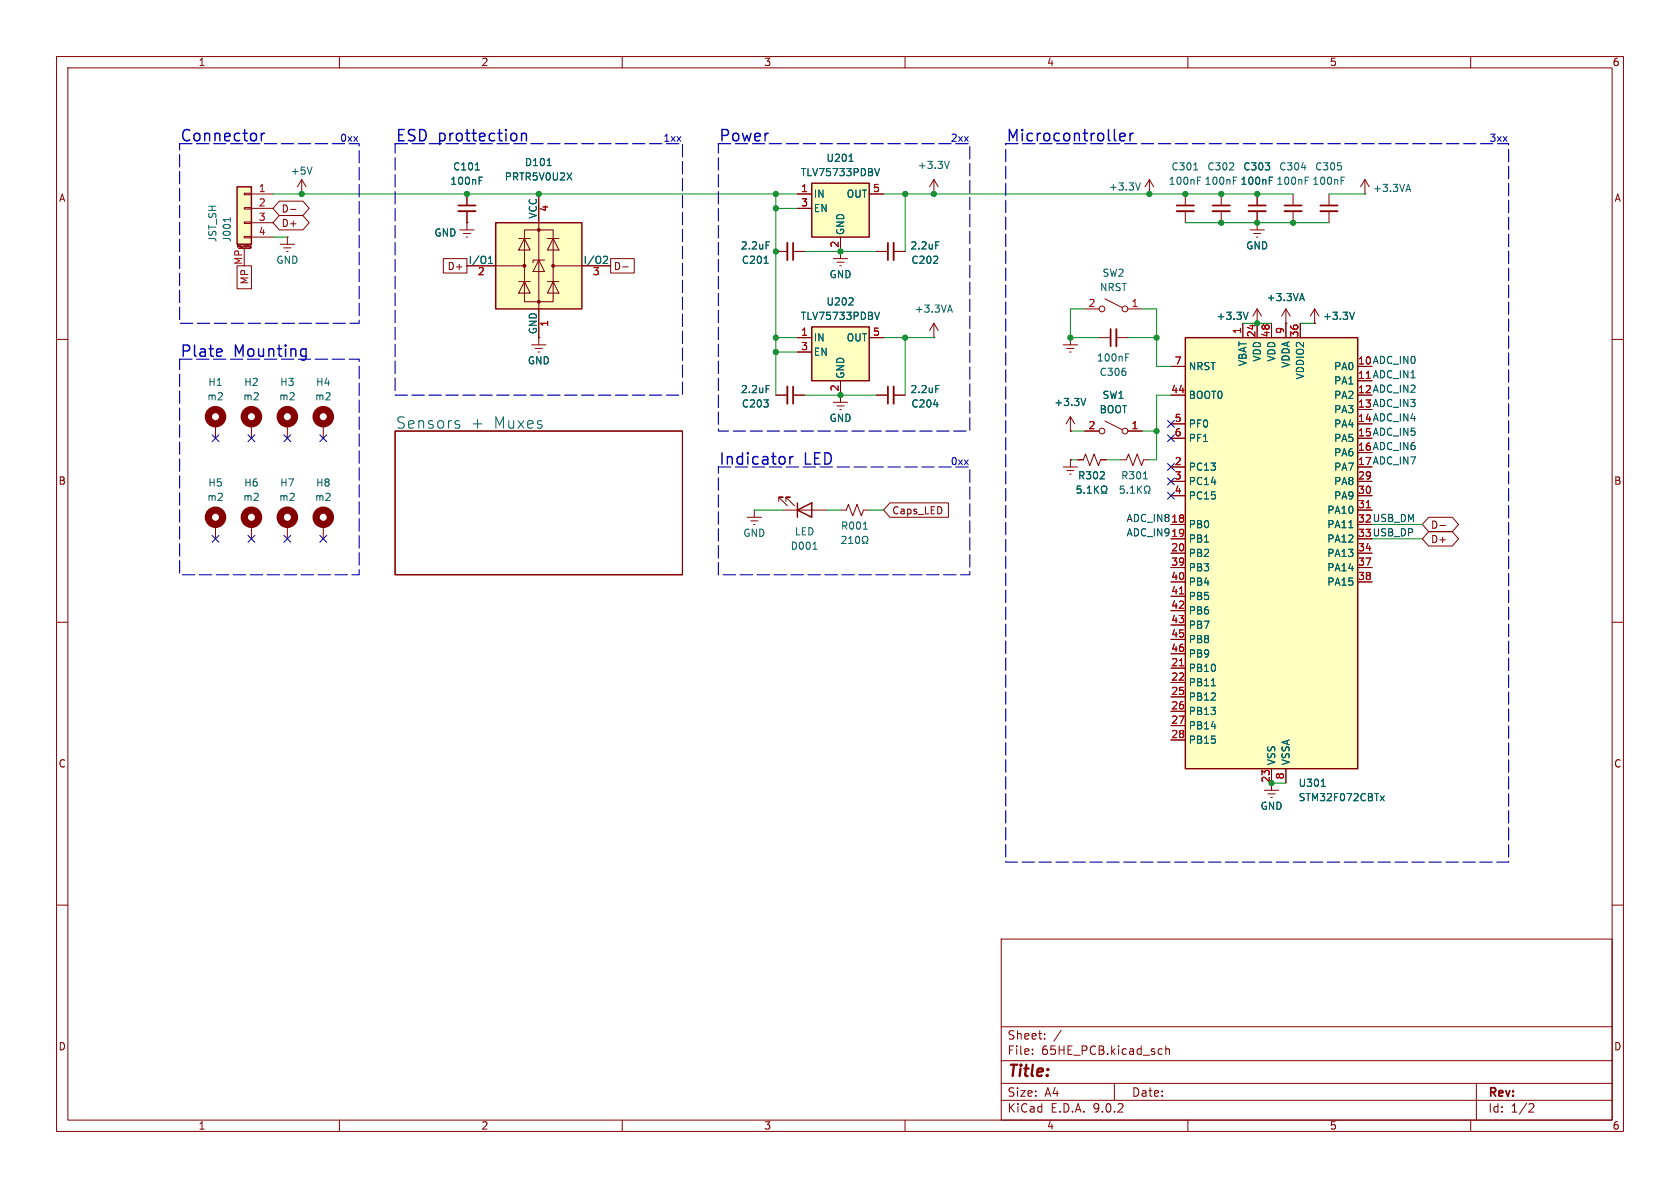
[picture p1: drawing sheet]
<svg xmlns="http://www.w3.org/2000/svg" width="297mm" height="210mm" viewBox="0 0 297 210" stroke-linecap="round" stroke-linejoin="round" font-family="sans-serif">
<g fill="none" stroke="#840000" stroke-width=".18">
<path d="M10 10h277v190h-277zM12 12h273v186h-273zM60 10v2M110 10v2M160 10v2M210 10v2M260 10v2M165.1 34.3h.1M165.1 31.8l-.8 1.2M165.1 31.8l.8 1.2M165.1 31.8v2.5M209.5 34.3v2"/>
<path d="M209.5 37.3v2.1M189.2 59.7h.1M189.2 59.7v1.3M191.8 54.6h2.5M194.3 59.7h2M195.3 52.8l3.1 1.6M197.4 59.7h2M199.4 54.6h2.5M10 60h2M57.1 74.9v2.6M188 61h2.5M188.6 61.6h1.3"/>
<path d="M189.1 62.2h.3M189.2 76.2h.1M189.2 73.7v2.5M189.2 73.7l-.7 1.2M189.2 73.7l.8 1.2M285 60h2M50.8 92.7v2.6M188 82.6h2.5M188.6 83.2h1.3M189.1 83.8h.3M189.2 81.3h.1M189.2 81.3v1.3"/>
<path d="M10 110h2M285 110h2M10 160h2M177 166h108v32h-108zM285 160h2M60 198v2M110 198v2M160 198v2M177 194.5h108M177 191.5h108M177 187.5h108M177 181.5h108"/>
<path d="M182.5 186.3v.1M182.5 185.5v.1M184.7 183.6v.1M184.7 182.8v.1M187.6 182.1l-1.3 2M197 191.5v3M205 185.4l.5 .1M205.5 186.3l-.5 .1M206.1 185.5l.2-.1 .4 .1v.9M206.1 184.9v1.5M210 198v2M260 198v2"/>
<path d="M261 191.5v6.5M270.5 195.1l.5 .1 .2 .3-1 1.1h1"/>
<circle cx="194.8" cy="54.6" r=".51"/>
<circle cx="198.9" cy="54.6" r=".51"/>
</g>
<path d="M69.8 76.2h50.8v25.4h-50.8z" fill="none" stroke="#840000" stroke-width=".2"/>
<path d="M167.8 28.5l-.4 1.3M211 30h.8M211.7 31.9h.4M211.7 31.3h.6M80.7 75l.5 .1 .1 .3-.3 .3h-.4M80.7 74.4l.5 .1M192 70.4l-.5 1.3M199 63.2h.4M199 62.6h.6" fill="none" stroke="#006464" stroke-width=".18"/>
<path d="M208 36.3h3.1M196.3 58.2v3" fill="none" stroke="#840000" stroke-width=".3"/>
<path d="M208 37.3h3.1M197.4 58.2v3" fill="none" stroke="#840000" stroke-width=".33"/>
<g fill="none" stroke="#840000" stroke-width="1.3">
<circle cx="57.1" cy="73.7" r="1.27"/>
<circle cx="50.8" cy="91.4" r="1.27"/>
</g>
<path d="M143.5 32.4h10.2v9.5h-10.2z" fill="#ffffc2"/>
<path d="M143.5 32.4h10.2v9.5h-10.2z" fill="none" stroke="#840000" stroke-width=".25"/>
<g fill="none" stroke="#840000" stroke-width=".18">
<path d="M82.5 39.4h.1M82.5 34.3v2M82.5 37.3v3.3M141 34.3h2.5M141 36.8h2.5M153.7 34.3h2.5M81.3 40.6h2.5M81.9 41.3h1.3M82.4 41.9h.3M95.2 59.7v1.3M148.6 41.9v2.6M38.1 74.9v2.6"/>
<path d="M44.4 74.9v2.6M94 61h2.5M94.6 61.6h1.3M95.1 62.2h.3"/>
</g>
<path d="M84 30h.8M84.7 31.9h.4M84.7 31.3h.6M150.1 28.5h.7M154.6 29.8l.5 1.3 .4-1.3" fill="none" stroke="#006464" stroke-width=".18"/>
<g fill="none" stroke="#840000" stroke-width="1.3">
<circle cx="38.1" cy="73.7" r="1.27"/>
<circle cx="44.4" cy="73.7" r="1.27"/>
</g>
<path d="M81 36.3h3.1" fill="none" stroke="#840000" stroke-width=".3"/>
<path d="M81 37.3h3.1" fill="none" stroke="#840000" stroke-width=".33"/>
<path d="M87.6 39.4h15.3v15.2h-15.3z" fill="#ffffc2"/>
<path d="M87.6 39.4h15.3v15.2h-15.3z" fill="none" stroke="#840000" stroke-width=".25"/>
<g fill="none" stroke="#840000" stroke-width=".18">
<path d="M95.2 34.3v25.4M228.6 34.3v2M228.6 37.3v2.1M234.9 34.3v2M234.9 37.3v2.1M82.5 47h10.2M91.7 42.2h2M91.7 49.8h2M92.7 40.6h5.1v12.7h-5.1zM92.7 42.2l1 2h-2zM92.7 49.8l1 2h-2zM95.2 46l1.1 2h-2.1z"/>
<path d="M96.3 46h-2.1v.5M96.8 42.2h2M96.8 49.8h2M97.8 42.2l1 2h-2zM97.8 49.8l1 2h-2zM97.8 47h10.1M50.8 74.9v2.6M191.8 76.2h2.5M195.3 74.4l3.1 1.5M199.4 76.2h2.5M44.4 92.7v2.6M148.6 90.2h1l.4-1 .7 2 .8-2 .8 2 .4-1h1"/>
<circle cx="194.8" cy="76.2" r=".51"/>
<circle cx="198.9" cy="76.2" r=".51"/>
</g>
<g fill="#840000" stroke="#840000" stroke-width=".18">
<circle cx="92.7" cy="47" r=".25"/>
<circle cx="95.2" cy="40.6" r=".25"/>
<circle cx="95.2" cy="53.3" r=".25"/>
<circle cx="97.8" cy="47" r=".25"/>
</g>
<g fill="none" stroke="#006464" stroke-width=".18">
<path d="M96.7 29.3h.8M230.1 29.6h.8M230.7 31.9h.5M230.7 31.3h.7M237.1 31.9h.4M237.1 31.3h.6M86.4 46.6h.7M86.4 45.7l.3-.4v1.3M106.9 45.3l.4 .1 .1 .3-.8 .9h.8M148.8 94.9l.5-.1 .3 .4-.8 .9h.8M150 96.1h.8M150 95.2l.4-.4v1.3"/>
<path d="M151.4 94.9l.2-.1a.68 .68 0 0 1 .4 .6 .68 .68 0 0 1-.4 .7l-.2-.1-.1-.4zM152.5 96.1h.3v-.3a.54 .54 0 0 1-.3-.7 .54 .54 0 0 1 .7-.2 .58 .58 0 0 1-.1 .9v.3h.3M152.6 93.5h.7"/>
</g>
<g fill="none" stroke="#840000" stroke-width="1.3">
<circle cx="50.8" cy="73.7" r="1.27"/>
<circle cx="44.4" cy="91.4" r="1.27"/>
</g>
<path d="M227.1 36.3h3M233.4 36.3h3.1" fill="none" stroke="#840000" stroke-width=".3"/>
<path d="M227.1 37.3h3M233.4 37.3h3.1" fill="none" stroke="#840000" stroke-width=".33"/>
<path d="M143.5 57.8h10.2v9.5h-10.2z" fill="#ffffc2"/>
<path d="M143.5 57.8h10.2v9.5h-10.2z" fill="none" stroke="#840000" stroke-width=".25"/>
<path d="M137.2 44.5h2M140.2 44.5h2M141 59.7h2.5M153.7 59.7h2.5M141 62.2h2.5M147.3 71.1h2.6M148 71.8h1.2M148.5 72.4h.2M148.6 67.3v3.8M190.5 81.3h1l.4-1 .8 2 .7-2 .8 2 .4-1h1" fill="none" stroke="#840000" stroke-width=".18"/>
<g fill="none" stroke="#006464" stroke-width=".18">
<path d="M135.1 46.6h.7M135.4 42.7h.7M150 53.9h.8M150.8 52.8v.4M154.6 55.2l.5 1.3 .4-1.3M191.1 85.9h-.6l-.1 .6 .2-.1 .4 .1 .1 .1v.5l-.2 .1-.5-.1M191.7 87.1v.1M192.2 87.2h.7M192.2 86.3l.4-.4v1.3M193.5 85.9v1.3M193.7 86.5l.5 .7M194.2 85.9l-.7 .7"/>
<path d="M194.7 87.2h.3v-.2a.54 .54 0 0 1-.3-.8 .54 .54 0 0 1 .8-.2 .58 .58 0 0 1-.1 1v.2h.3"/>
</g>
<path d="M140.2 42.9v3.1" fill="none" stroke="#840000" stroke-width=".3"/>
<path d="M139.2 42.9v3.1" fill="none" stroke="#840000" stroke-width=".33"/>
<path d="M209.5 59.7h30.5v76.2h-30.5z" fill="#ffffc2"/>
<path d="M209.5 59.7h30.5v76.2h-30.5zM141 90.2l2.5-1.3v2.5zM141 88.9v2.5" fill="none" stroke="#840000" stroke-width=".25"/>
<g fill="none" stroke="#840000" stroke-width=".18">
<path d="M53.3 34.3h.1M53.3 31.8l-.7 1.2M53.3 31.8l.8 1.2M53.3 31.8v2.5M203.2 34.3h.1M203.2 31.8l.8 1.2M203.2 31.8l-.8 1.2M203.2 31.8v2.5M215.9 34.3v2M215.9 37.3v2.1M222.2 39.4h.1M222.2 34.3v2"/>
<path d="M222.2 37.3v3.3M241.3 34.3h.1M241.3 31.8l-.8 1.2M241.3 31.8l.8 1.2M241.3 31.8v2.5M147.3 45.7h2.6M148 46.4h1.2M148.5 47h.2M148.6 44.5v1.2M154.9 44.5h2.1M158 44.5h2M165.1 59.7h.1"/>
<path d="M165.1 57.2l-.8 1.2M165.1 57.2l.8 1.2M165.1 57.2v2.5M219.7 57.2v2.5M221 40.6h2.5M221.6 41.3h1.3M222.1 41.9h.3M222.2 57.2h.1M222.2 54.6v5.1M222.2 54.6l.8 1.3M222.2 54.6l-.7 1.3M224.8 57.2v2.5"/>
<path d="M227.3 57.2h.1M227.3 54.6v5.1M227.3 54.6l-.7 1.3M227.3 54.6l.8 1.3M229.9 57.2v2.5M232.4 57.2h.1M232.4 54.6l-.8 1.3M232.4 54.6l.8 1.3M232.4 54.6v2.6M137.2 69.9h2M140.2 69.9h2M207 64.8h2.5"/>
<path d="M207 69.9h2.5M207 74.9h2.5M207 77.5h2.5M38.1 92.7v2.6M132.1 91.4h2.5M132.7 92.1h1.3M133.2 92.7h.3M133.3 90.2h.1M133.3 90.2v1.2M137.7 88.6v-.7h.7h-.7l1.5 1.5M138.4 90.2h7.6M138.9 88.6v-.7h.8h-.8l1.6 1.5"/>
<path d="M198.1 81.3h1l.4-1 .8 2 .7-2 .8 2 .4-1h1M207 82.6h2.5M207 85.1h2.5M207 87.6h2.5M207 92.7h2.5M207 95.3h2.5M207 97.8h2.5M240 85.1h2.6M240 87.6h2.6M240 97.8h2.6M240 90.2h2.6M207 100.3h2.5"/>
<path d="M207 102.9h2.5M207 105.4h2.5M207 108h2.5M207 110.5h2.5M207 113h2.5M207 115.6h2.5M207 118.1h2.5M240 100.3h2.6M240 102.9h2.6M207 120.7h2.5M207 123.2h2.5M207 125.7h2.5"/>
<path d="M207 128.3h2.5M207 130.8h2.5M223.5 139.7h2.6M224.8 135.9v3.8M227.3 135.9v2.5M224.2 140.3h1.2M224.7 141h.2"/>
</g>
<path d="M241.5 89.8h.8M208.5 105h.7M208.5 117.7h.7" fill="none" stroke="#a90000" stroke-width=".18"/>
<g fill="none" stroke="#006464" stroke-width=".18">
<path d="M55.2 29.5l-.5 1.3M201.6 32.3l-.4 1.3M218 31.9h.5M218 31.3h.7M224.4 31.9h.4M224.4 31.3h.6M248.7 33.5h.6M249 32.6l.4 1.3M165.4 42.7h.6M167.6 54.8h.6M167.9 53.9l.5 1.3M220.7 55.2l-.5 1.3"/>
<path d="M229.9 52.8h.6M230.2 51.9l.4 1.3M239.4 55.2l-.4 1.3M135.4 68.1h.7M143.7 97.1h.7M198.7 85.9h-.6l-.1 .6 .2-.1 .4 .1 .2 .1-.1 .5-.2 .1-.5-.1M199.3 87.1v.1M199.8 87.2h.8M199.8 86.3l.4-.4v1.3M201.1 85.9v1.3M201.3 86.5l.5 .7M201.8 85.9l-.7 .7"/>
<path d="M202.1 84.7h.8M202.3 87.2h.3v-.2a.54 .54 0 0 1-.2-.8 .54 .54 0 0 1 .7-.2 .58 .58 0 0 1-.1 1v.2h.3M238.5 93.3h.7M214.1 121.2h.8M233.6 139h.7M244 140.7l.7 .8M244.7 140.7l-.7 .8"/>
</g>
<path d="M214.4 36.3h3M220.7 36.3h3.1M157 42.9v3.1M140.2 68.3v3.1" fill="none" stroke="#840000" stroke-width=".3"/>
<path d="M214.4 37.3h3M220.7 37.3h3.1M158 42.9v3.1M139.2 68.3v3.1" fill="none" stroke="#840000" stroke-width=".33"/>
<circle cx="38.1" cy="91.4" r="1.27" fill="none" stroke="#840000" stroke-width="1.3"/>
<path d="M41.9 33h2.5v10.2h-2.5z" fill="#ffffc2"/>
<path d="M41.9 33h2.5v10.2h-2.5z" fill="none" stroke="#840000" stroke-width=".25"/>
<g fill="none" stroke="#840000" stroke-width=".18">
<path d="M43.2 34.2h1.2v.2h-1.2zM43.2 36.7h1.2v.3h-1.2zM43.2 39.2h1.2v.3h-1.2zM44.4 34.3h3.9M44.4 36.8h3.9M44.4 39.4h3.9M49.4 38.1h4.1l1.2 1.3-1.2 1.2h-4.1l-1.1-1.2zM49.4 35.6h4.1l1.2 1.2-1.2 1.3h-4.1l-1.1-1.3zM51.4 37h.9M82.5 39.4h.1M82.5 34.3v2M82.5 37.3v2.1"/>
<path d="M95.2 34.3v5.1M141 34.3h2.5M141 36.8h2.5M153.7 34.3h2.5M222.2 39.4h.1M222.2 34.3v2M222.2 37.3v2.1M41.9 47h2.6v4h-2.6zM42 43.7v-.4l.1 .3 .1-.3v.4M42.2 43.9h2M43.2 41.8h1.2v.2h-1.2zM43.2 43.9v3.1"/>
<path d="M43.5 43.3v.4M43.7 43.4h.1M43.7 43.3v.1M44.2 43.7h.1M44.2 43.5v.2M44.3 43.5h.1v.3h-.2M44.3 43.5h-.1M44.4 43.7h-.1M44.4 41.9h3.9M49.5 43.2h2.6M50.2 43.8h1.2M50.7 44.5h.2"/>
<path d="M50.8 41.9h.1M50.8 41.9v1.3M78.4 45.7h4.1v2.6h-4.1zM82.5 47h5.1M95.2 54.6v5.1M102.9 47h5M107.9 45.7h4.2v2.6h-4.2zM110.1 47.2h1M137.2 44.5h2M140.2 44.5h2M141 59.7h2.5M148.6 41.9v2.6"/>
<path d="M153.7 59.7h2.5M154.9 44.5h2.1M158 44.5h2M219.7 57.2v2.5M222.2 57.2h.1M222.2 57.2v2.5M224.8 57.2v2.5M227.3 57.2h.1M227.3 57.2v2.5M229.9 57.2v2.5M232.4 57.2h.1M137.2 69.9h2"/>
<path d="M140.2 69.9h2M141 62.2h2.5M148.6 67.3v2.6M154.9 69.9h2.1M158 69.9h2M189.2 76.2h.1M191.8 76.2h2.5M199.4 76.2h2.5M207 69.9h2.5M207 64.8h2.5M207 74.9h2.5M207 77.5h2.5"/>
<path d="M57.1 92.7v2.6M157.3 88.9h10.4v2.5h-10.4l-1.1-1.2zM189.2 81.3h.1M190.5 81.3h1M194.6 81.3h1M207 82.6h2.5M207 85.1h2.5M207 87.6h2.5M207 92.7h2.5M207 95.3h2.5M207 97.8h2.5M240 85.1h2.6"/>
<path d="M240 87.6h2.6M240 97.8h2.6M240 90.2h2.6M252.6 91.4h4.1l1.2 1.3-1.2 1.3h-4.1l-1.1-1.3zM252.6 94h4.1l1.2 1.3-1.2 1.2h-4.1l-1.1-1.2zM254.6 92.9h.9M207 100.3h2.5M207 102.9h2.5M207 105.4h2.5M207 108h2.5M207 110.5h2.5M207 113h2.5"/>
<path d="M207 115.6h2.5M207 118.1h2.5M240 100.3h2.6M240 102.9h2.6M207 120.7h2.5M207 123.2h2.5M207 125.7h2.5M207 128.3h2.5M207 130.8h2.5M224.8 135.9v2.5M227.3 135.9v2.5"/>
</g>
<g fill="none" stroke="#006464" stroke-width=".18">
<path d="M40.7 38.5v.7M84 30h.8M84.7 31.9h.4M84.7 31.3h.6M96.7 29.3h.8M150.1 28.5h.7M154.6 29.8l.5 1.3 .4-1.3M224.4 31.9h.4M224.4 31.3h.6M86.4 46.6h.7M86.4 45.7l.3-.4v1.3M106.9 45.3l.4 .1 .1 .3-.8 .9h.8"/>
<path d="M135.1 46.6h.7M135.4 42.7h.7M150 53.9h.8M150.8 52.8v.4M154.6 55.2l.5 1.3 .4-1.3M165.4 42.7h.6M220.7 55.2l-.5 1.3M229.9 52.8h.6M230.2 51.9l.4 1.3M239.4 55.2l-.4 1.3M135.4 68.1h.7M165.1 71.5h.7"/>
<path d="M165.4 68.1h.6M192 70.4l-.5 1.3M191.1 85.9h-.6l-.1 .6 .2-.1 .4 .1 .1 .1v.5l-.2 .1-.5-.1M191.7 87.1v.1M192.2 87.2h.7M192.2 86.3l.4-.4v1.3M193.5 85.9v1.3M193.7 86.5l.5 .7M194.2 85.9l-.7 .7M194.7 87.2h.3v-.2a.54 .54 0 0 1-.3-.8 .54 .54 0 0 1 .8-.2 .58 .58 0 0 1-.1 1v.2h.3M238.5 93.3h.7M214.1 121.2h.8"/>
<path d="M233.6 139h.7M244 140.7l.7 .8M244.7 140.7l-.7 .8"/>
</g>
<path d="M157 68.3v3.1" fill="none" stroke="#840000" stroke-width=".3"/>
<path d="M158 68.3v3.1" fill="none" stroke="#840000" stroke-width=".33"/>
<circle cx="57.1" cy="91.4" r="1.27" fill="none" stroke="#840000" stroke-width="1.3"/>
<g fill="none" stroke="#009600" stroke-width=".18">
<path d="M48.3 34.3h92.7M137.2 36.8h3.8M137.2 34.3v35.6M156.2 34.3h72.4M160 34.3v10.2M209.5 39.4h25.4M234.9 34.3h6.4M48.3 41.9h2.5M137.2 59.7h3.8M142.2 44.5h12.7M156.2 59.7h8.9M160 59.7v10.2"/>
<path d="M191.8 54.6h-2.6v5.1h5.1M199.4 59.7h5.1M201.9 54.6h2.6v10.2h2.5M219.7 57.2h5.1M229.9 57.2h2.5M137.2 62.2h3.8M142.2 69.9h12.7M189.2 76.2h2.6M201.9 76.2h2.6M207 69.9h-2.5v11.4h-1.3M133.3 90.2h5.1M146 90.2h2.6"/>
<path d="M153.7 90.2h2.5M189.2 81.3h1.3M195.6 81.3h2.5M242.6 95.3h8.9M242.6 92.7h8.9M224.8 138.4h2.5"/>
</g>
<g fill="none" stroke="#000084" stroke-width=".18">
<path d="M37.5 76.9l1.2 1.2M38.7 76.9l-1.2 1.2M43.8 76.9l1.3 1.2M45.1 76.9l-1.3 1.2M50.2 76.9l1.2 1.2M51.4 76.9l-1.2 1.2M56.5 76.9l1.3 1.2M57.8 76.9l-1.3 1.2M206.4 76.9l1.2 1.2M206.4 74.3l1.2 1.2M207.6 76.9l-1.2 1.2M207.6 74.3l-1.2 1.2"/>
<path d="M37.5 94.6l1.2 1.3M38.7 94.6l-1.2 1.3M43.8 94.6l1.3 1.3M45.1 94.6l-1.3 1.3M50.2 94.6l1.2 1.3M51.4 94.6l-1.2 1.3M56.5 94.6l1.3 1.3M57.8 94.6l-1.3 1.3M206.4 81.9l1.2 1.3M206.4 84.5l1.2 1.2M206.4 87l1.2 1.2M207.6 81.9l-1.2 1.3"/>
<path d="M207.6 84.5l-1.2 1.2M207.6 87l-1.2 1.2"/>
</g>
<g fill="none" stroke="#0000c2" stroke-width=".25">
<path d="M46.2 23.6v1.3M46.8 23.6a.51 .51 0 0 0-.6 .3M91.2 23.7l.1 .2v.6l-.1 .3M92.2 23.7a.5 .5 0 0 1 .9 .1v1.1M92.2 23.6v1.3M197 24.6l.3 .3M198 24.2l.9-.2-.1-.3-.6-.1-.2 .2 .1 1 .1 .1 .6-.1M199.8 23.6v1.3M200.3 23.6a.51 .51 0 0 0-.5 .3M38.6 61.7l.6 .1v.3l-.9 .2M39.2 62.9l-.6 .1M53.5 61.7l.6 .1"/>
<path d="M54.1 62.9l-.6 .1M54.1 61.7v1.6a.54 .54 0 0 1-.7 .4M138.6 80.8l.2 .3v.6l-.2 .2M139.6 80.7v1.3M140.2 80.7a.51 .51 0 0 0-.6 .4"/>
</g>
<path d="M31.7 25.4h31.8v31.8h-31.8zM69.8 25.4h50.8v44.5h-50.8zM127 25.4h44.4v50.8h-44.4zM177.8 25.4h88.9v127h-88.9zM31.7 63.5h31.8v38.1h-31.8zM127 82.6h44.4v19h-44.4z" fill="none" stroke="#0000c2" stroke-width=".2" stroke-dasharray="2.2 .8"/>
<path d="M241.5 89.8h.8M208.5 105h.7M208.5 117.7h.7" fill="none" stroke="#a90000" stroke-width=".18"/>
<g fill="#009600" stroke="#009600" stroke-width=".18">
<circle cx="137.2" cy="34.3" r=".46"/>
<circle cx="137.2" cy="59.7" r=".46"/>
<circle cx="137.2" cy="62.2" r=".46"/>
<circle cx="82.5" cy="34.3" r=".46"/>
<circle cx="95.2" cy="34.3" r=".46"/>
<circle cx="228.6" cy="39.4" r=".46"/>
<circle cx="204.5" cy="59.7" r=".46"/>
<circle cx="222.2" cy="34.3" r=".46"/>
<circle cx="215.9" cy="34.3" r=".46"/>
<circle cx="203.2" cy="34.3" r=".46"/>
<circle cx="209.5" cy="34.3" r=".46"/>
<circle cx="222.2" cy="57.2" r=".46"/>
<circle cx="215.9" cy="39.4" r=".46"/>
<circle cx="222.2" cy="39.4" r=".46"/>
<circle cx="204.5" cy="76.2" r=".46"/>
<circle cx="224.8" cy="138.4" r=".46"/>
<circle cx="160" cy="34.3" r=".46"/>
<circle cx="165.1" cy="34.3" r=".46"/>
<circle cx="189.2" cy="59.7" r=".46"/>
<circle cx="148.6" cy="44.5" r=".46"/>
<circle cx="53.3" cy="34.3" r=".46"/>
<circle cx="137.2" cy="44.5" r=".46"/>
<circle cx="137.2" cy="36.8" r=".46"/>
<circle cx="160" cy="59.7" r=".46"/>
<circle cx="148.6" cy="69.9" r=".46"/>
</g>
<g font-size="2.8" fill="#0000c2">
<text x="31.7" y="25.2">Connector</text>
<text x="69.8" y="25.2">ESD prottection</text>
<text x="127" y="25.2">Power</text>
<text x="177.8" y="25.2">Microcontroller</text>
<text x="31.7" y="63.3">Plate</text>
<text x="41.3" y="63.3">Mounting</text>
<text x="127" y="82.3">Indicator</text>
<text x="142.1" y="82.3">LED</text>
</g>
<g font-size="2.8" fill="#006464">
<text x="69.8" y="75.9">Sensors</text>
<text x="83.1" y="75.9">+</text>
<text x="87.2" y="75.9">Muxes</text>
</g>
<text font-size="2.8" fill="#840000" x="178" y="190.9">Title:</text>
<g font-size="2.1" fill="#840000">
<text x="178" y="184">Sheet:</text>
<text x="178" y="186.7">File:</text>
<text x="184.1" y="186.7">65HE_PCB.kicad_sch</text>
<text x="178" y="196.9">KiCad</text>
<text x="178" y="194.1">Size:</text>
<text x="184.7" y="194.1">A4</text>
<text x="185.7" y="196.9">E.D.A.</text>
<text x="193.3" y="196.9">9.0.2</text>
<text x="200" y="194.1">Date:</text>
<text x="263" y="194.3">Rev:</text>
<text x="263" y="196.9">Id:</text>
<text x="267.1" y="196.9">1/2</text>
</g>
<g font-size="1.8" fill="#840000">
<text x="35" y="11.9">1</text>
<text x="85" y="11.9">2</text>
<text x="135" y="11.9">3</text>
<text x="185" y="11.9">4</text>
<text x="235" y="11.9">5</text>
<text x="285" y="11.9">6</text>
<text x="10.3" y="35.9">A</text>
<text x="285.3" y="35.9">A</text>
<text x="49.7" y="40.3">D+</text>
<text x="49.7" y="37.8">D-</text>
<text x="79" y="47.9">D+</text>
<text x="108.4" y="47.9">D-</text>
<text x="148.3" y="43.9" transform="rotate(-90 148.3 43.9)">2</text>
<text x="44.1" y="50.4" transform="rotate(-90 44.1 50.4)">MP</text>
<text x="240" y="64.5">10 ADC_IN0</text>
<text x="148.3" y="69.3" transform="rotate(-90 148.3 69.3)">2</text>
<text x="240" y="69.6">12 ADC_IN2</text>
<text x="240" y="72.1">13 ADC_IN3</text>
<text x="240" y="74.7">14 ADC_IN4</text>
<text x="240" y="77.2">15 ADC_IN5</text>
<text x="240" y="79.8">16 ADC_IN6</text>
<text x="240" y="82.3">17 ADC_IN7</text>
<text x="10.3" y="85.9">B</text>
<text x="285.3" y="85.9">B</text>
<text x="157.6" y="91.1">Caps_LED</text>
<text x="240" y="92.5">32 USB_DM</text>
<text x="240" y="95">33 USB_DP</text>
<text x="252.9" y="93.7">D-</text>
<text x="252.9" y="96.2">D+</text>
<text x="10.3" y="135.9">C</text>
<text x="285.3" y="135.9">C</text>
<text x="10.3" y="185.9">D</text>
<text x="285.3" y="185.9">D</text>
<text x="35" y="199.9">1</text>
<text x="85" y="199.9">2</text>
<text x="135" y="199.9">3</text>
<text x="185" y="199.9">4</text>
<text x="235" y="199.9">5</text>
<text x="285" y="199.9">6</text>
</g>
<g font-size="1.8" fill="#0000c2">
<text x="60" y="25.2">0xx</text>
<text x="117.2" y="25.2">1xx</text>
<text x="168" y="25.2">2xx</text>
<text x="263.2" y="25.2">3xx</text>
<text x="168" y="82.3">0xx</text>
</g>
<g font-size="1.8" fill="#006464">
<text x="92.7" y="29.6">D101</text>
<text x="146" y="28.8">U201</text>
<text x="51.3" y="31.1">+5V</text>
<text x="79.5" y="32.9">100nF</text>
<text x="80" y="30.3">C101</text>
<text x="89.1" y="32.1">PRTR5V0U2X</text>
<text x="141.5" y="31.3">TLV75733PDBV</text>
<text x="143.8" y="35.2">IN</text>
<text x="149.6" y="35.2">OUT</text>
<text x="162.2" y="30.1">+3.3V</text>
<text x="195.9" y="33.9">+3.3V</text>
<text x="206.5" y="32.9">100nF</text>
<text x="207" y="30.3">C301</text>
<text x="212.9" y="32.9">100nF</text>
<text x="213.3" y="30.3">C302</text>
<text x="219.2" y="32.9">100nF</text>
<text x="219.7" y="30.3">C303</text>
<text x="225.6" y="32.9">100nF</text>
<text x="226" y="30.3">C304</text>
<text x="231.9" y="32.9">100nF</text>
<text x="232.4" y="30.3">C305</text>
<text x="242.6" y="34.1">+3.3VA</text>
<text x="95" y="38.7" transform="rotate(-90 95 38.7)">VCC</text>
<text x="143.8" y="37.7">EN</text>
<text x="149.5" y="41.7" transform="rotate(-90 149.5 41.7)">GND</text>
<text x="38.5" y="42.9" transform="rotate(-90 38.5 42.9)">JST_SH</text>
<text x="41" y="42.9" transform="rotate(-90 41 42.9)">J001</text>
<text x="48.8" y="46.8">GND</text>
<text x="76.7" y="42">GND</text>
<text x="82.8" y="46.7">I/O1</text>
<text x="103.1" y="46.7">I/O2</text>
<text x="130.9" y="44.3">2.2uF</text>
<text x="131.1" y="46.8">C201</text>
<text x="160.8" y="44.3">2.2uF</text>
<text x="161" y="46.8">C202</text>
<text x="220.2" y="44.3">GND</text>
<text x="146.6" y="49.4">GND</text>
<text x="194.4" y="51.7">NRST</text>
<text x="194.8" y="49.1">SW2</text>
<text x="223.8" y="53.4">+3.3VA</text>
<text x="95" y="59.2" transform="rotate(-90 95 59.2)">GND</text>
<text x="141.5" y="56.7">TLV75733PDBV</text>
<text x="146" y="54.2">U202</text>
<text x="161.6" y="55.5">+3.3VA</text>
<text x="215" y="56.7">+3.3V</text>
<text x="233.8" y="56.7">+3.3V</text>
<text x="93.2" y="64.6">GND</text>
<text x="143.8" y="60.6">IN</text>
<text x="143.8" y="63.1">EN</text>
<text x="149.6" y="60.6">OUT</text>
<text x="193.8" y="64.1">100nF</text>
<text x="210.1" y="65.6">NRST</text>
<text x="220.6" y="64.8" transform="rotate(-90 220.6 64.8)">VBAT</text>
<text x="223.1" y="64" transform="rotate(-90 223.1 64)">VDD</text>
<text x="225.7" y="64" transform="rotate(-90 225.7 64)">VDD</text>
<text x="228.2" y="65.1" transform="rotate(-90 228.2 65.1)">VDDA</text>
<text x="235.8" y="65.6">PA0</text>
<text x="36.5" y="71">m2</text>
<text x="36.7" y="68.4">H1</text>
<text x="42.9" y="71">m2</text>
<text x="43.1" y="68.4">H2</text>
<text x="49.2" y="71">m2</text>
<text x="49.4" y="68.4">H3</text>
<text x="55.6" y="71">m2</text>
<text x="55.8" y="68.4">H4</text>
<text x="130.9" y="69.7">2.2uF</text>
<text x="149.5" y="67.1" transform="rotate(-90 149.5 67.1)">GND</text>
<text x="160.8" y="69.7">2.2uF</text>
<text x="186.3" y="72">+3.3V</text>
<text x="194.3" y="66.6">C306</text>
<text x="194.8" y="70.7">SW1</text>
<text x="210.1" y="70.7">BOOT0</text>
<text x="230.7" y="67.2" transform="rotate(-90 230.7 67.2)">VDDIO2</text>
<text x="235.8" y="68.2">PA1</text>
<text x="235.8" y="70.7">PA2</text>
<text x="131.1" y="72.2">C203</text>
<text x="146.6" y="74.8">GND</text>
<text x="161" y="72.2">C204</text>
<text x="194.3" y="73.3">BOOT</text>
<text x="210.1" y="75.8">PF0</text>
<text x="235.8" y="73.3">PA3</text>
<text x="235.8" y="75.8">PA4</text>
<text x="210.1" y="78.3">PF1</text>
<text x="210.1" y="83.4">PC13</text>
<text x="235.8" y="78.3">PA5</text>
<text x="235.8" y="80.9">PA6</text>
<text x="235.8" y="83.4">PA7</text>
<text x="36.5" y="88.7">m2</text>
<text x="36.7" y="86.2">H5</text>
<text x="42.9" y="88.7">m2</text>
<text x="43.1" y="86.2">H6</text>
<text x="49.2" y="88.7">m2</text>
<text x="49.4" y="86.2">H7</text>
<text x="55.6" y="88.7">m2</text>
<text x="55.8" y="86.2">H8</text>
<text x="190.5" y="84.9">R302</text>
<text x="198.1" y="84.9">R301</text>
<text x="210.1" y="86">PC14</text>
<text x="210.1" y="88.5">PC15</text>
<text x="235.8" y="86">PA8</text>
<text x="235.8" y="88.5">PA9</text>
<text x="131.3" y="95.1">GND</text>
<text x="140.4" y="94.8">LED</text>
<text x="148.6" y="93.8">R001</text>
<text x="210.1" y="93.6">PB0</text>
<text x="234.5" y="91">PA10</text>
<text x="234.5" y="93.6">PA11</text>
<text x="139.7" y="97.4">D001</text>
<text x="210.1" y="96.1">PB1</text>
<text x="210.1" y="98.7">PB2</text>
<text x="210.1" y="101.2">PB3</text>
<text x="234.5" y="96.1">PA12</text>
<text x="234.5" y="98.7">PA13</text>
<text x="234.5" y="101.2">PA14</text>
<text x="210.1" y="103.7">PB4</text>
<text x="210.1" y="106.3">PB5</text>
<text x="234.5" y="103.7">PA15</text>
<text x="210.1" y="108.8">PB6</text>
<text x="210.1" y="111.4">PB7</text>
<text x="210.1" y="113.9">PB8</text>
<text x="210.1" y="116.4">PB9</text>
<text x="210.1" y="119">PB10</text>
<text x="210.1" y="121.5">PB11</text>
<text x="210.1" y="124.1">PB12</text>
<text x="210.1" y="126.6">PB13</text>
<text x="210.1" y="129.1">PB14</text>
<text x="210.1" y="131.7">PB15</text>
<text x="225.7" y="135.4" transform="rotate(-90 225.7 135.4)">VSS</text>
<text x="228.2" y="135.4" transform="rotate(-90 228.2 135.4)">VSSA</text>
<text x="222.8" y="143.4">GND</text>
<text x="229.5" y="141.8">STM32F072CBTx</text>
<text x="229.5" y="139.3">U301</text>
</g>
<g font-size="1.8" fill="#a90000">
<text x="45.6" y="34">1</text>
<text x="141.5" y="34">1</text>
<text x="154.2" y="34">5</text>
<text x="45.6" y="36.6">2</text>
<text x="45.6" y="39.1">3</text>
<text x="45.6" y="41.7">4</text>
<text x="97.2" y="37.5" transform="rotate(-90 97.2 37.5)">4</text>
<text x="141.5" y="36.6">3</text>
<text x="42.9" y="46.9" transform="rotate(-90 42.9 46.9)">MP</text>
<text x="84.4" y="49">2</text>
<text x="104.7" y="49">3</text>
<text x="97.2" y="57.9" transform="rotate(-90 97.2 57.9)">1</text>
<text x="141.5" y="59.4">1</text>
<text x="154.2" y="59.4">5</text>
<text x="192.3" y="54.4">2</text>
<text x="200" y="54.4">1</text>
<text x="219.5" y="59.1" transform="rotate(-90 219.5 59.1)">1</text>
<text x="222" y="59.7" transform="rotate(-90 222 59.7)">24</text>
<text x="224.5" y="59.7" transform="rotate(-90 224.5 59.7)">48</text>
<text x="227.1" y="59.1" transform="rotate(-90 227.1 59.1)">9</text>
<text x="229.6" y="59.7" transform="rotate(-90 229.6 59.7)">36</text>
<text x="141.5" y="62">3</text>
<text x="207.6" y="64.5">7</text>
<text x="240" y="64.5">10</text>
<text x="207" y="69.6">44</text>
<text x="240" y="67.1">11 ADC_IN1</text>
<text x="240" y="67.1">11</text>
<text x="240" y="69.6">12</text>
<text x="192.3" y="75.9">2</text>
<text x="200" y="75.9">1</text>
<text x="207.6" y="74.7">5</text>
<text x="207.6" y="77.2">6</text>
<text x="240" y="72.1">13</text>
<text x="240" y="74.7">14</text>
<text x="240" y="77.2">15</text>
<text x="207.6" y="82.3">2</text>
<text x="240" y="79.8">16</text>
<text x="240" y="82.3">17</text>
<text x="207.6" y="84.8">3</text>
<text x="207.6" y="87.4">4</text>
<text x="240" y="84.8">29</text>
<text x="240" y="87.4">30</text>
<text x="240" y="89.9">31</text>
<text x="207" y="92.5">18</text>
<text x="207" y="95">19</text>
<text x="240" y="92.5">32</text>
<text x="240" y="95">33</text>
<text x="207" y="97.5">20</text>
<text x="207" y="100.1">39</text>
<text x="240" y="97.5">34</text>
<text x="240" y="100.1">37</text>
<text x="207" y="102.6">40</text>
<text x="207" y="105.2">41</text>
<text x="207" y="107.7">42</text>
<text x="240" y="102.6">38</text>
<text x="207" y="110.2">43</text>
<text x="207" y="112.8">45</text>
<text x="207" y="115.3">46</text>
<text x="207" y="117.9">21</text>
<text x="207" y="120.4">22</text>
<text x="207" y="122.9">25</text>
<text x="207" y="125.5">26</text>
<text x="207" y="128">27</text>
<text x="207" y="130.6">28</text>
<text x="227.1" y="137.9" transform="rotate(-90 227.1 137.9)">8</text>
<text x="224.5" y="138.5" transform="rotate(-90 224.5 138.5)">23</text>
</g>
<g font-size="1.8" fill="#0f0f0f">
<text x="199.1" y="92.4">ADC_IN8</text>
<text x="199.1" y="94.9">ADC_IN9</text>
</g>
<text font-size=".5" fill="#840000" x="41.7" y="44">Mounting</text>
</svg>
